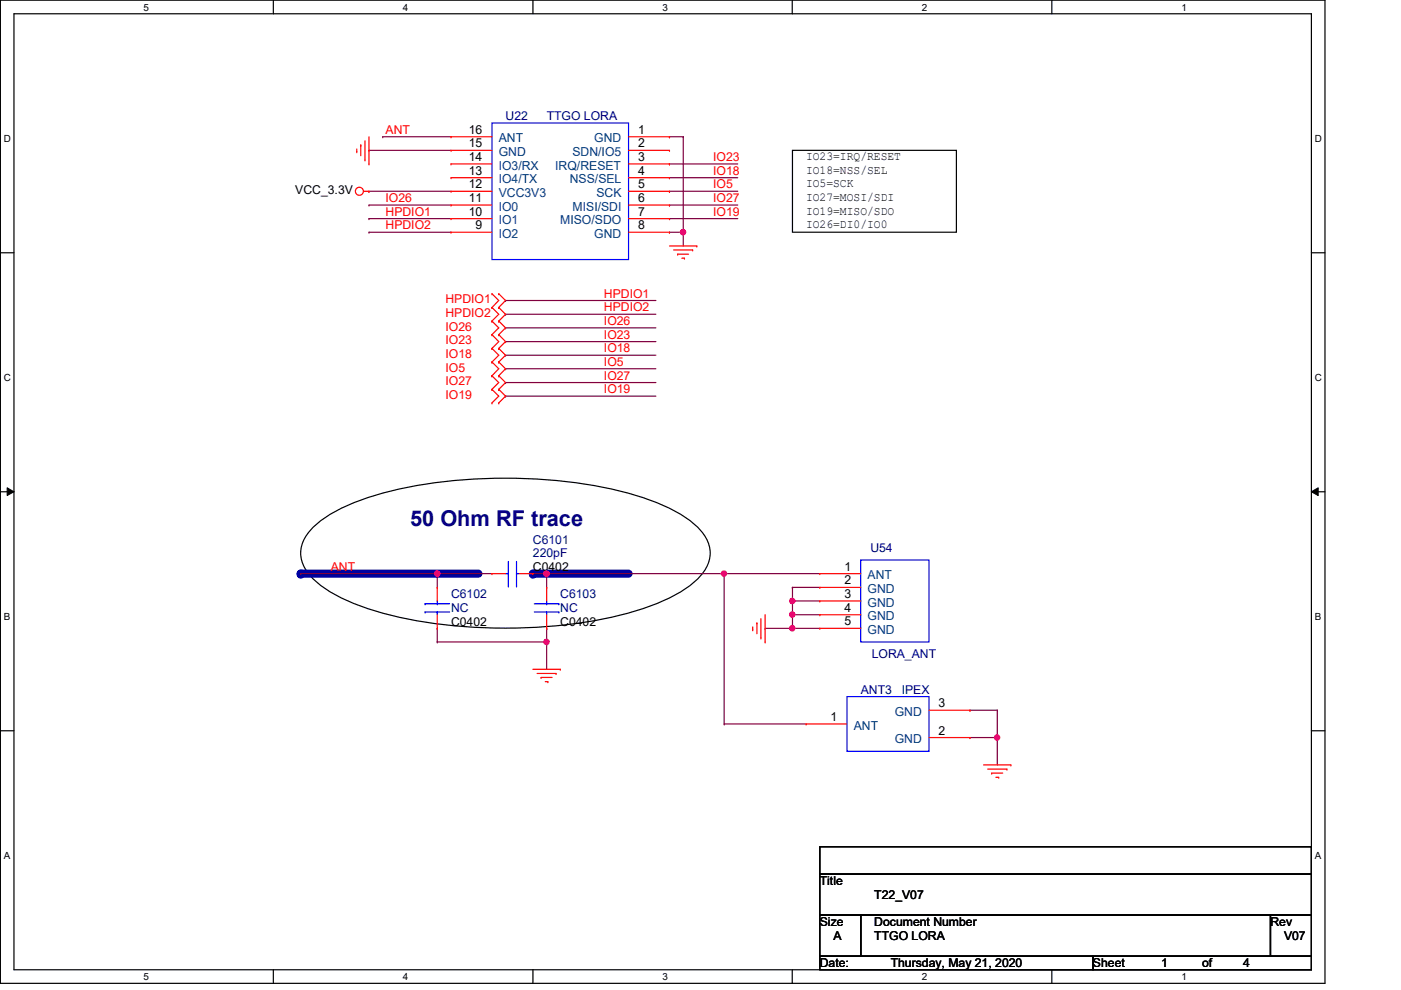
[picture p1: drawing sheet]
<svg xmlns="http://www.w3.org/2000/svg" width="297mm" height="210mm" viewBox="0 0 297 210" stroke-linecap="round" stroke-linejoin="round" font-family="sans-serif">
<path d="M.1 0h280.8v208.5h-280.8zM3 2.9h275v202.7h-275z" fill="none" stroke="#000" stroke-width=".25"/>
<g fill="#fff">
<path d="M30.4 .3h1.2v2.4h-1.2z"/>
<path d="M30.4 205.9h1.2v2.3h-1.2z"/>
</g>
<path d="M58 0v2.9M58 205.6v2.9" fill="none" stroke="#000" stroke-width=".25"/>
<g fill="#fff">
<path d="M85.4 .3h1.2v2.4h-1.2z"/>
<path d="M85.4 205.9h1.2v2.3h-1.2z"/>
</g>
<path d="M113 0v2.9M113 205.6v2.9" fill="none" stroke="#000" stroke-width=".25"/>
<g fill="#fff">
<path d="M140.5 .3h1.1v2.4h-1.1z"/>
<path d="M140.5 205.9h1.1v2.3h-1.1z"/>
</g>
<path d="M168 0v2.9M168 205.6v2.9" fill="none" stroke="#000" stroke-width=".25"/>
<g fill="#fff">
<path d="M195.4 .3h1.2v2.4h-1.2z"/>
<path d="M195.4 205.9h1.2v2.3h-1.2z"/>
</g>
<path d="M223 0v2.9M223 205.6v2.9" fill="none" stroke="#000" stroke-width=".25"/>
<g fill="#fff">
<path d="M250.5 .3h1.1v2.4h-1.1z"/>
<path d="M250.5 205.9h1.1v2.3h-1.1z"/>
<path d="M.8 28.2h1.5v2.4h-1.5z"/>
<path d="M278.8 28.2h1.4v2.4h-1.4z"/>
<path d="M.8 78.9h1.5v2.3h-1.5z"/>
<path d="M278.8 78.9h1.4v2.3h-1.4z"/>
</g>
<path d="M.1 53.6h2.9M278 53.6h2.9" fill="none" stroke="#000" stroke-width=".25"/>
<g fill="#fff">
<path d="M.8 129.6h1.4v2.3h-1.4z"/>
<path d="M278.8 129.6h1.3v2.3h-1.3z"/>
</g>
<path d="M.1 104.3h2.9M278 104.3h2.9" fill="none" stroke="#000" stroke-width=".25"/>
<path d="M1.5 103.4l1.5 .9-1.5 .8zM278 104.3l1.5-.9v1.7z" fill="#000"/>
<path d="M1.5 103.4l1.5 .9-1.5 .8zM278 104.3l1.5-.9v1.7z" fill="none" stroke="#000" stroke-width=".21"/>
<g fill="#fff">
<path d="M.8 180.3h1.4v2.3h-1.4z"/>
<path d="M278.8 180.3h1.3v2.3h-1.3z"/>
</g>
<path d="M66.6 111.6a34.8 34.8 0 0 1 14.4-7 108.3 108.3 0 0 1 52.3 0 34.9 34.9 0 0 1 14.4 7 7.2 7.2 0 0 1 2.4 8 14.2 14.2 0 0 1-6.5 6.3 65.6 65.6 0 0 1-23.9 6.6 104.9 104.9 0 0 1-41-3.2 32.8 32.8 0 0 1-12.1-6.4 7.2 7.2 0 0 1-2.4-8l.6-1.1zM.1 154.9h2.9M278 154.9h2.9" fill="none" stroke="#000" stroke-width=".25"/>
<path d="M63.8 121.6h37.6" fill="none" stroke="#0000a0" stroke-width="1.7"/>
<circle cx="63.8" cy="121.6" r=".87" fill="#0000a0"/>
<path d="M113 121.6h20.3" fill="none" stroke="#0000a0" stroke-width="1.7"/>
<circle cx="113" cy="121.6" r=".87" fill="#0000a0"/>
<path d="M168 31.9h34.8v17.3h-34.8z" fill="none" stroke="#000" stroke-width=".25"/>
<g fill="none" stroke="#7f003f" stroke-width=".25">
<path d="M78.2 31.9h.1M78.2 31.9h17.4M81.1 29h.1M81.1 29h14.5M141.9 37.7h.1M141.9 34.8h.1M141.9 37.7h14.5M141.9 34.8h14.5M78.2 40.6h.1M78.2 40.6h17.4M141.9 46.4h.1M141.9 43.5h.1"/>
<path d="M141.9 40.6h.1M141.9 49.2h.1M141.9 46.4h14.5M141.9 43.5h14.5M141.9 40.6h14.5M141.9 49.2h3M144.9 49.2h.1M144.9 49.2v3M107.2 78.2h.1M107.2 75.3h.1M107.2 72.4h.1M107.2 78.2h31.9"/>
<path d="M107.2 75.3h31.9M107.2 72.4h31.9M107.2 84h.1M107.2 81.1h.1M107.2 84h31.9M107.2 81.1h31.9M92.7 121.6h.1M92.7 121.6v2.9M115.9 121.6h.1M115.9 136.1h.1M115.9 121.6v2.9M115.9 136.1v5.8"/>
</g>
<circle cx="115.9" cy="136.1" r=".56" fill="#f0f"/>
<circle cx="115.9" cy="136.1" r=".56" fill="none" stroke="#f0f" stroke-width=".25"/>
<path d="M63.8 121.6h.1M63.8 121.6h40.5M92.7 121.6h.1M92.7 133.2h.1M92.7 133.2v2.9" fill="none" stroke="#7f003f" stroke-width=".25"/>
<circle cx="92.7" cy="121.6" r=".56" fill="#f0f"/>
<circle cx="92.7" cy="121.6" r=".56" fill="none" stroke="#f0f" stroke-width=".25"/>
<path d="M92.7 136.1h.1M113 121.6h.1M113 121.6h2.9M115.9 133.2h.1M115.9 133.2v2.9h-23.2" fill="none" stroke="#7f003f" stroke-width=".25"/>
<circle cx="115.9" cy="121.6" r=".56" fill="#f0f"/>
<circle cx="115.9" cy="121.6" r=".56" fill="none" stroke="#f0f" stroke-width=".25"/>
<g fill="none" stroke="#7f003f" stroke-width=".25">
<path d="M78.2 43.5h.1M78.2 46.4h.1M78.2 49.2h.1M78.2 43.5h17.4M78.2 46.4h17.4M78.2 49.2h17.4M107.2 69.5h.1M107.2 63.7h.1M107.2 66.6h.1M107.2 69.5h31.9M107.2 63.7h31.9M107.2 66.6h31.9"/>
<path d="M153.5 121.6h.1M153.5 121.6h20.3M168 133.2h.1M168 124.5h.1M168 130.3h.1M168 133.2h5.8M168 124.5h5.8M168 124.5v2.9M168 130.3h5.8"/>
</g>
<circle cx="168" cy="130.3" r=".56" fill="#f0f"/>
<circle cx="168" cy="130.3" r=".56" fill="none" stroke="#f0f" stroke-width=".25"/>
<path d="M168 130.3h.1M168 130.3v2.9" fill="none" stroke="#7f003f" stroke-width=".25"/>
<circle cx="168" cy="133.2" r=".56" fill="#f0f"/>
<circle cx="168" cy="133.2" r=".56" fill="none" stroke="#f0f" stroke-width=".25"/>
<path d="M168 127.4h.1M168 127.4h5.8" fill="none" stroke="#7f003f" stroke-width=".25"/>
<circle cx="168" cy="127.4" r=".56" fill="#f0f"/>
<circle cx="168" cy="127.4" r=".56" fill="none" stroke="#f0f" stroke-width=".25"/>
<path d="M115.9 121.6h.1M115.9 121.6h37.6M168 127.4h.1M168 127.4v2.9M205.7 156.4h.1M205.7 156.4h5.8" fill="none" stroke="#7f003f" stroke-width=".25"/>
<circle cx="211.4" cy="156.4" r=".56" fill="#f0f"/>
<circle cx="211.4" cy="156.4" r=".56" fill="none" stroke="#f0f" stroke-width=".25"/>
<path d="M153.5 121.6h.1M153.5 121.6v31.9M153.5 153.5h.1M153.5 153.5h17.4M205.7 150.6h.1M205.7 150.6h5.8M211.5 150.6h.1M211.5 156.4h.1M211.5 150.6v11.6" fill="none" stroke="#7f003f" stroke-width=".25"/>
<circle cx="153.5" cy="121.6" r=".56" fill="#f0f"/>
<circle cx="153.5" cy="121.6" r=".56" fill="none" stroke="#f0f" stroke-width=".25"/>
<path d="M144.9 29h.1M144.9 29v20.2" fill="none" stroke="#7f003f" stroke-width=".25"/>
<circle cx="144.8" cy="49.2" r=".56" fill="#f0f"/>
<circle cx="144.8" cy="49.2" r=".56" fill="none" stroke="#f0f" stroke-width=".25"/>
<path d="M141.9 29h.1M141.9 29h3M162.2 133.2h.1M162.2 133.2h5.8" fill="none" stroke="#7f003f" stroke-width=".25"/>
<g fill="none" stroke="#f00" stroke-width=".25">
<path d="M75.6 32.2h.1M75.6 31.6v.6M76.5 30.7h.1M76.5 30.7v2.3M77.4 33.9h.1M77.4 29.8v4.1M78.2 34.8h.1M78.2 29v5.8M95.6 29h.1M95.6 34.8h.1M95.6 37.7h.1M95.6 31.9h.1"/>
<path d="M95.6 29h8.7M95.6 37.7h8.7M95.6 34.8h8.7M95.6 31.9h8.7M133.3 29h8.6M133.3 37.7h8.6M133.3 34.8h8.6M133.3 31.9h8.6M141.9 37.7h.1M141.9 34.8h.1M141.9 31.9h.1M141.9 29h.1"/>
<path d="M77.1 40.6h1.1M78.2 40.6h.1M95.6 40.6h.1M95.6 43.5h.1M95.6 46.4h.1M95.6 49.2h.1M95.6 40.6h8.7M95.6 46.4h8.7M95.6 43.5h8.7M95.6 49.2h8.7M133.3 40.6h8.6M133.3 46.4h8.6"/>
<path d="M133.3 43.5h8.6M133.3 49.2h8.6M141.9 46.4h.1M141.9 43.5h.1M141.9 40.6h.1M141.9 49.2h.1M141.9 52.2h5.8M142.8 53h4.1M143.7 53.9h.1M143.7 53.9h2.3M144.6 54.7h.5M145.1 54.7h.1"/>
<path d="M146.9 53h.1M147.7 52.2h.1M104.3 71h.1M104.3 73.9h.1M104.3 76.8h.1M104.3 79.7h.1M104.3 68.1h.1M104.3 62.3h.1M104.3 65.2h.1M104.3 71l1.4 1.4-1.4 1.5M104.3 73.9l1.4 1.4-1.4 1.5M104.3 76.8l1.4 1.4-1.4 1.5"/>
<path d="M104.3 79.7l1.4 1.4-1.4 1.4M104.3 68.1l1.4 1.4-1.4 1.5M104.3 62.3l1.4 1.4-1.4 1.5M104.3 65.2l1.4 1.4-1.4 1.5M105.7 73.9h.1M105.7 71h.1M105.7 76.8h.1M105.7 79.7h.1M105.7 68.1h.1M105.7 65.2h.1M105.7 62.3h.1M105.7 71l1.5 1.4-1.5 1.5"/>
<path d="M105.7 73.9l1.5 1.4-1.5 1.5M105.7 76.8l1.5 1.4-1.5 1.5M105.7 79.7l1.5 1.4-1.5 1.4M105.7 68.1l1.5 1.4-1.5 1.5M105.7 62.3l1.5 1.4-1.5 1.5M105.7 65.2l1.5 1.4-1.5 1.5M104.3 82.5h.1M104.3 85.4h.1M104.3 82.5l1.4 1.5-1.4 1.4M105.7 82.5h.1M105.7 85.4h.1M105.7 82.5l1.5 1.5-1.5 1.4"/>
<path d="M92.7 133.2h.1M92.7 124.5h.1M92.7 124.5v2.9M92.7 130.3v2.9M104.3 121.6h.1M104.3 121.6h2.9M110.1 121.6h2.9M113 121.6h.1M115.9 124.5h.1M115.9 133.2h.1M115.9 124.5v2.9M115.9 130.3v2.9"/>
<path d="M159.6 133.5h.1M159.6 132.9v.6M160.5 132.1h.1M160.5 132.1v2.3M161.3 135.3h.1M161.3 131.2v4.1M162.2 136.1h.1M162.2 130.3v5.8M173.8 121.6h.1M173.8 124.5h.1M173.8 127.4h.1M173.8 130.3h.1"/>
<path d="M173.8 133.2h.1M173.8 121.6h8.7M173.8 124.5h8.7M173.8 127.4h8.7M173.8 130.3h8.7M173.8 133.2h8.7M113 141.9h5.8M113.9 142.8h4M114.7 143.6h.1M114.7 143.6h2.3M115.6 144.5h.6M116.2 144.5h.1"/>
<path d="M117.9 142.8h.1M118.8 141.9h.1M170.9 153.5h.1M170.9 153.5h8.7M197 156.4h8.7M197 150.6h8.7M205.7 156.4h.1M205.7 150.6h.1M208.5 162.2h5.8M209.4 163.1h4.1M210.3 163.9h.1M210.3 163.9h2.3"/>
<path d="M211.2 164.8h.5M211.7 164.8h.1M213.5 163.1h.1M214.3 162.2h.1"/>
<circle cx="76.2" cy="40.6" r=".85"/>
</g>
<path d="M173.8 179.5h104.2v5.8h-104.2zM173.8 185.3h104.2v8.7h-104.2zM173.8 194h8.7v8.7h-8.7zM182.5 194h86.9v8.7h-86.9zM269.4 194h8.6v8.7h-8.6zM173.8 202.7h57.9v2.9h-57.9zM231.7 202.7h46.3v2.9h-46.3z" fill="none" stroke="#000" stroke-width=".25"/>
<g fill="none" stroke="#00f" stroke-width=".25">
<path d="M104.3 26.1h29v28.9h-29zM107.8 119v5.2M109.5 119v5.2M182.5 118.7h14.5v17.4h-14.5zM90.1 128h.1M90.1 129.8h.1M90.1 128h5.2M90.1 129.8h5.2M92.7 129.8h.1M92.7 128h.1M92.7 127.4v.6M92.7 129.8v.5"/>
<path d="M107.2 121.6h.6M107.8 124.2h.1M107.8 121.6h.1M109.5 121.6h.1M109.5 124.2h.1M109.5 121.6h.6M113.3 128h5.2M113.3 129.8h5.2M115.9 128h.1M115.9 129.8h.1M115.9 127.4v.6M115.9 129.8v.5"/>
<path d="M118.5 129.8h.1M118.5 128h.1M179.6 147.7h17.4v11.6h-17.4z"/>
</g>
<circle cx="115.9" cy="136.1" r=".56" fill="#f0f"/>
<circle cx="115.9" cy="136.1" r=".56" fill="none" stroke="#f0f" stroke-width=".25"/>
<circle cx="92.7" cy="121.6" r=".56" fill="#f0f"/>
<circle cx="92.7" cy="121.6" r=".56" fill="none" stroke="#f0f" stroke-width=".25"/>
<circle cx="115.9" cy="121.6" r=".56" fill="#f0f"/>
<circle cx="115.9" cy="121.6" r=".56" fill="none" stroke="#f0f" stroke-width=".25"/>
<circle cx="168" cy="130.3" r=".56" fill="#f0f"/>
<circle cx="168" cy="130.3" r=".56" fill="none" stroke="#f0f" stroke-width=".25"/>
<circle cx="168" cy="133.2" r=".56" fill="#f0f"/>
<circle cx="168" cy="133.2" r=".56" fill="none" stroke="#f0f" stroke-width=".25"/>
<circle cx="168" cy="127.4" r=".56" fill="#f0f"/>
<circle cx="168" cy="127.4" r=".56" fill="none" stroke="#f0f" stroke-width=".25"/>
<circle cx="211.4" cy="156.4" r=".56" fill="#f0f"/>
<circle cx="211.4" cy="156.4" r=".56" fill="none" stroke="#f0f" stroke-width=".25"/>
<circle cx="153.5" cy="121.6" r=".56" fill="#f0f"/>
<circle cx="153.5" cy="121.6" r=".56" fill="none" stroke="#f0f" stroke-width=".25"/>
<circle cx="144.8" cy="49.2" r=".56" fill="#f0f"/>
<circle cx="144.8" cy="49.2" r=".56" fill="none" stroke="#f0f" stroke-width=".25"/>
<text font-size="4.6" fill="#00007f" x="86.9" y="111.4">50 Ohm RF trace</text>
<g font-size="2.6" fill="#f00">
<text x="81.7" y="28.4">ANT</text>
<text x="151.2" y="34.2">IO23</text>
<text x="151.2" y="40">IO5</text>
<text x="151.2" y="37.1">IO18</text>
<text x="81.7" y="42.9">IO26</text>
<text x="81.7" y="45.8">HPDIO1</text>
<text x="151.2" y="45.8">IO19</text>
<text x="151.2" y="42.9">IO27</text>
<text x="81.7" y="48.6">HPDIO2</text>
<text x="94.4" y="64.3">HPDIO1</text>
<text x="128.1" y="63.1">HPDIO1</text>
<text x="94.4" y="70.1">IO26</text>
<text x="94.4" y="67.2">HPDIO2</text>
<text x="128.1" y="71.8">IO23</text>
<text x="128.1" y="68.9">IO26</text>
<text x="128.1" y="66">HPDIO2</text>
<text x="94.4" y="73">IO23</text>
<text x="94.4" y="75.9">IO18</text>
<text x="128.1" y="77.6">IO5</text>
<text x="128.1" y="74.7">IO18</text>
<text x="94.4" y="78.8">IO5</text>
<text x="94.4" y="81.7">IO27</text>
<text x="128.1" y="83.4">IO19</text>
<text x="128.1" y="80.5">IO27</text>
<text x="94.4" y="84.6">IO19</text>
<text x="70.1" y="121">ANT</text>
</g>
<g font-size="2.6">
<text x="99.4" y="28.4">16</text>
<text x="135.3" y="28.4">1</text>
<text x="99.4" y="34.1">14</text>
<text x="99.4" y="31.2">15</text>
<text x="135.3" y="34.1">3</text>
<text x="135.3" y="31.2">2</text>
<text x="170.9" y="34">IO23=IRQ/RESET</text>
<text x="62.6" y="41.1">VCC_3.3V</text>
<text x="99.4" y="39.9">12</text>
<text x="99.4" y="37">13</text>
<text x="135.3" y="39.9">5</text>
<text x="135.3" y="37">4</text>
<text x="170.9" y="36.8">IO18=NSS/SEL</text>
<text x="170.9" y="39.8">IO5=SCK</text>
<text x="99.4" y="42.8">11</text>
<text x="99.4" y="45.7">10</text>
<text x="135.3" y="45.7">7</text>
<text x="135.3" y="42.8">6</text>
<text x="170.9" y="42.6">IO27=MOSI/SDI</text>
<text x="170.9" y="45.6">IO19=MISO/SDO</text>
<text x="100.8" y="48.6">9</text>
<text x="135.3" y="48.6">8</text>
<text x="170.9" y="48.4">IO26=DI0/IO0</text>
<text x="113" y="121.1">C0402</text>
<text x="179" y="121">1</text>
<text x="179" y="123.9">2</text>
<text x="179" y="126.8">3</text>
<text x="179" y="129.7">4</text>
<text x="95.6" y="132.7">C0402</text>
<text x="118.8" y="132.7">C0402</text>
<text x="179" y="132.6">5</text>
<text x="199" y="149.9">3</text>
<text x="176.1" y="152.9">1</text>
<text x="199" y="155.7">2</text>
<text x="173.8" y="187.7">Title</text>
<text x="185.4" y="190.6">T22_V07</text>
<text x="173.8" y="196.3">Size</text>
<text x="185.4" y="196.3">Document Number</text>
<text x="269.4" y="196.3">Rev</text>
<text x="176.7" y="199.3">A</text>
<text x="185.4" y="199.3">TTGO LORA</text>
<text x="272.2" y="199.3">V07</text>
<text x="173.8" y="205.1">Date:</text>
<text x="188.8" y="205.1">Thursday, May 21, 2020</text>
<text x="231.7" y="205.1">Sheet</text>
<text x="246.2" y="205.1">1</text>
<text x="254.9" y="205.1">of</text>
<text x="263.6" y="205.1">4</text>
</g>
<g font-size="2.6" fill="#00007f">
<text x="107.2" y="25.5">U22</text>
<text x="115.9" y="25.5">TTGO LORA</text>
<text x="113" y="115.3">C6101</text>
<text x="113" y="118.2">220pF</text>
<text x="184.5" y="117">U54</text>
<text x="95.6" y="126.9">C6102</text>
<text x="95.6" y="129.8">NC</text>
<text x="118.8" y="126.9">C6103</text>
<text x="118.8" y="129.8">NC</text>
<text x="184.8" y="139.6">LORA_ANT</text>
<text x="182.5" y="147.2">ANT3</text>
<text x="191.2" y="147.2">IPEX</text>
</g>
<g font-size="2.6" fill="#003f7f">
<text x="105.7" y="30.2">ANT</text>
<text x="105.7" y="35.9">IO3/RX</text>
<text x="105.7" y="33.1">GND</text>
<text x="117.7" y="35.9">IRQ/RESET</text>
<text x="121.4" y="33.1">SDN/IO5</text>
<text x="126" y="30.2">GND</text>
<text x="105.7" y="41.7">VCC3V3</text>
<text x="105.7" y="38.9">IO4/TX</text>
<text x="120.8" y="38.9">NSS/SEL</text>
<text x="126.4" y="41.7">SCK</text>
<text x="105.7" y="44.7">IO0</text>
<text x="105.7" y="47.5">IO1</text>
<text x="118.8" y="47.5">MISO/SDO</text>
<text x="121.4" y="44.7">MISI/SDI</text>
<text x="105.7" y="50.4">IO2</text>
<text x="126" y="50.4">GND</text>
<text x="183.9" y="122.8">ANT</text>
<text x="183.9" y="125.7">GND</text>
<text x="183.9" y="128.6">GND</text>
<text x="183.9" y="131.5">GND</text>
<text x="183.9" y="134.4">GND</text>
<text x="181" y="154.7">ANT</text>
<text x="189.7" y="151.8">GND</text>
<text x="189.7" y="157.6">GND</text>
</g>
<g font-size="2.1">
<text x="30.4" y="2.2">5</text>
<text x="85.4" y="2.2">4</text>
<text x="140.5" y="2.2">3</text>
<text x="195.4" y="2.2">2</text>
<text x="250.5" y="2.2">1</text>
<text x=".8" y="30.1">D</text>
<text x="278.8" y="30.1">D</text>
<text x=".8" y="80.8">C</text>
<text x="278.8" y="80.8">C</text>
<text x=".8" y="131.5">B</text>
<text x="278.8" y="131.5">B</text>
<text x=".8" y="182.2">A</text>
<text x="278.8" y="182.2">A</text>
<text x="30.4" y="207.8">5</text>
<text x="85.4" y="207.8">4</text>
<text x="140.5" y="207.8">3</text>
<text x="195.4" y="207.8">2</text>
<text x="250.5" y="207.8">1</text>
</g>
</svg>
